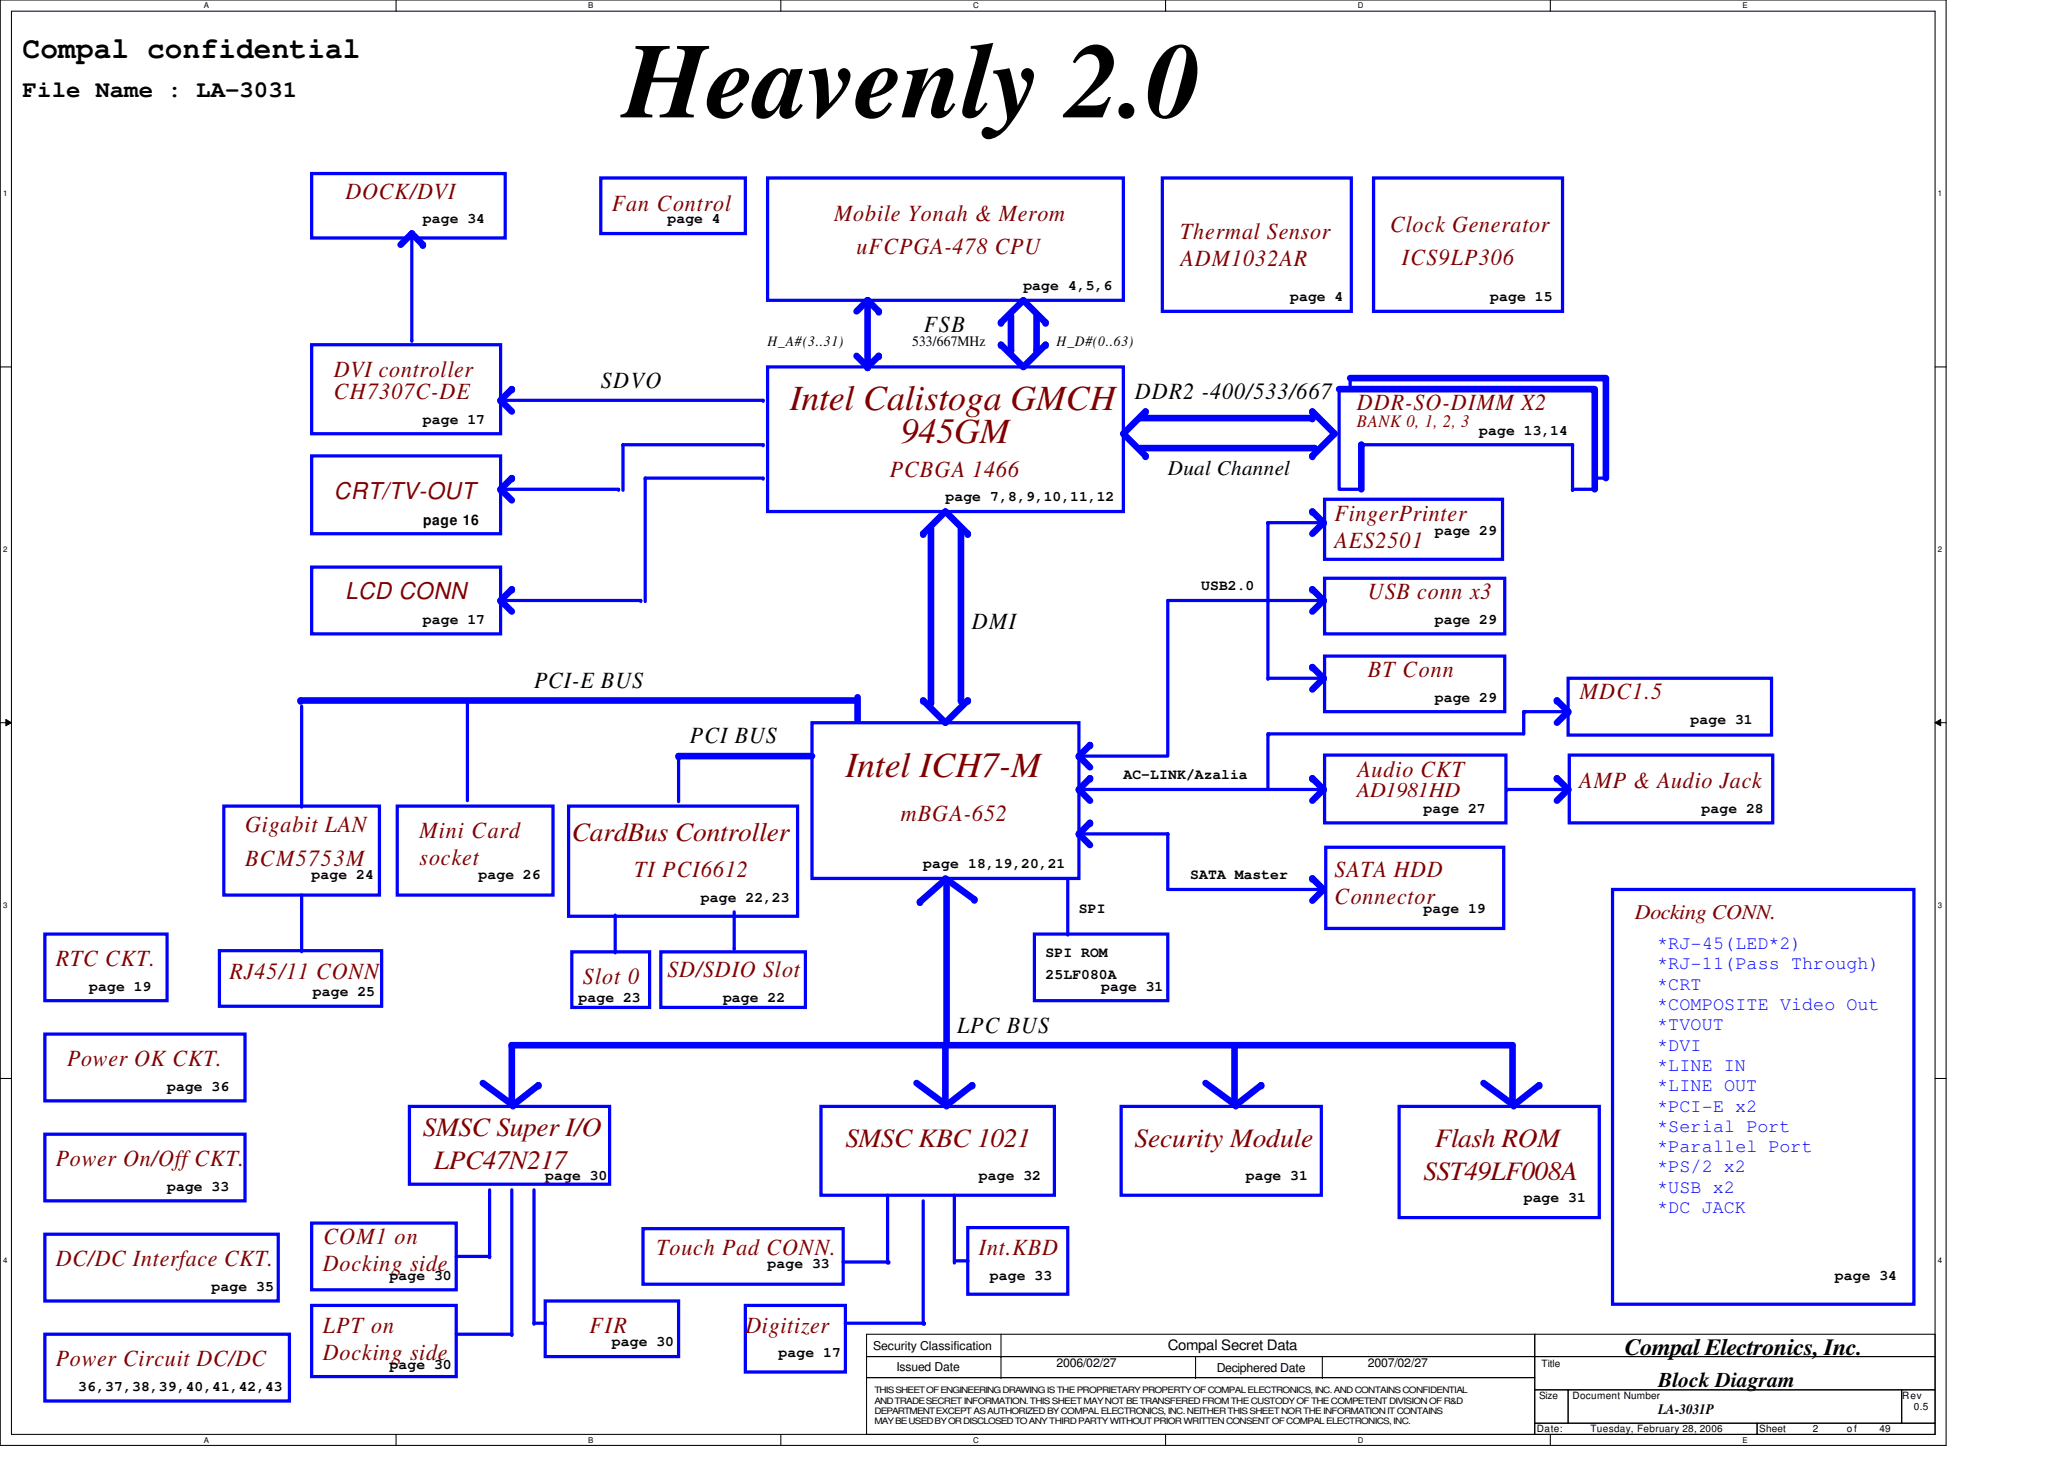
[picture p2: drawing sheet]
<svg xmlns="http://www.w3.org/2000/svg" width="297mm" height="210mm" viewBox="0 0 297 210" stroke-linecap="round" stroke-linejoin="round" font-family="sans-serif">
<path d="M0 0h280.1v208h-280.1zM1.6 1.6h276.9v204.8h-276.9z" fill="none" stroke="#000" stroke-width=".15"/>
<g fill="#fff">
<path d="M29.3 .2h.8v1.2h-.8z"/>
<path d="M29.3 206.6h.8v1.3h-.8z"/>
</g>
<path d="M57 0v1.6M57 206.4v1.6" fill="none" stroke="#000" stroke-width=".15"/>
<g fill="#fff">
<path d="M84.7 .2h.7v1.2h-.7z"/>
<path d="M84.7 206.6h.7v1.3h-.7z"/>
</g>
<path d="M112.4 0v1.6M112.4 206.4v1.6" fill="none" stroke="#000" stroke-width=".15"/>
<g fill="#fff">
<path d="M140 .2h.8v1.2h-.8z"/>
<path d="M140 206.6h.8v1.3h-.8z"/>
</g>
<path d="M167.7 0v1.6M167.7 206.4v1.6" fill="none" stroke="#000" stroke-width=".15"/>
<g fill="#fff">
<path d="M195.4 .2h.8v1.2h-.8z"/>
<path d="M195.4 206.6h.8v1.3h-.8z"/>
</g>
<path d="M223.1 0v1.6M223.1 206.4v1.6" fill="none" stroke="#000" stroke-width=".15"/>
<g fill="#fff">
<path d="M250.8 .2h.7v1.2h-.7z"/>
<path d="M250.8 206.6h.7v1.3h-.7z"/>
<path d="M.4 27.2h.7v1.3h-.7z"/>
<path d="M278.9 27.2h.6v1.3h-.6z"/>
<path d="M.4 78.4h.7v1.3h-.7z"/>
<path d="M278.9 78.4h.6v1.3h-.6z"/>
</g>
<path d="M0 52.8h1.6M278.5 52.8h1.6" fill="none" stroke="#000" stroke-width=".15"/>
<g fill="#fff">
<path d="M.4 129.6h.7v1.3h-.7z"/>
<path d="M278.9 129.6h.6v1.3h-.6z"/>
</g>
<path d="M0 104h1.6M278.5 104h1.6" fill="none" stroke="#000" stroke-width=".15"/>
<path d="M.8 103.5l.8 .5-.8 .5zM278.5 104l.8-.5v1z" fill="#000"/>
<path d="M.8 103.5l.8 .5-.8 .5zM278.5 104l.8-.5v1z" fill="none" stroke="#000" stroke-width=".14"/>
<g fill="#fff">
<path d="M.4 180.8h.7v1.3h-.7z"/>
<path d="M278.9 180.8h.6v1.3h-.6z"/>
</g>
<g fill="none" stroke="#000" stroke-width=".15">
<path d="M0 155.2h1.6M278.5 155.2h1.6M124.7 192h96.2v3.2h-96.2zM124.7 195.2h96.2v3.1h-96.2zM124.7 198.3h96.2v8.1h-96.2zM144.1 195.2h.1M144.1 198.3h.1M144.1 192v6.3M172.1 198.3h.1M172.1 195.2v3.1M190.3 198.3h.1M190.3 195.2v3.1"/>
<path d="M220.9 192h57.6v3.2h-57.6zM220.9 195.2h57.6v4.8h-57.6zM220.9 200h4.8v4.8h-4.8zM220.9 204.8h32v1.6h-32zM225.7 200h48v4.8h-48zM252.9 204.8h25.6v1.6h-25.6zM273.7 200h4.8v4.8h-4.8z"/>
</g>
<path d="M164.1 64.5h25.1" fill="none" stroke="#00f" stroke-width=".95"/>
<circle cx="189.2" cy="64.5" r=".48" fill="#00f"/>
<path d="M124.9 43.2v9.6" fill="none" stroke="#00f" stroke-width=".95"/>
<circle cx="124.9" cy="52.8" r=".48" fill="#00f"/>
<path d="M126.5 51.2l-1.6 1.6" fill="none" stroke="#00f" stroke-width=".95"/>
<circle cx="126.5" cy="51.2" r=".48" fill="#00f"/>
<path d="M161.7 62.4l3.2 3.2" fill="none" stroke="#00f" stroke-width=".95"/>
<circle cx="164.9" cy="65.6" r=".48" fill="#00f"/>
<path d="M190.6 108.7h26.1v9.7h-26.1z" fill="none" stroke="#00f" stroke-width=".47"/>
<path d="M190.5 86.4l-1.6 1.6" fill="none" stroke="#00f" stroke-width=".95"/>
<circle cx="190.5" cy="86.4" r=".48" fill="#00f"/>
<path d="M192.7 56v14.4h3.2M229.5 68.8h1.6" fill="none" stroke="#00f" stroke-width=".47"/>
<circle cx="229.5" cy="68.8" r=".23" fill="#00f"/>
<path d="M156.9 118.4l-1.6 1.6" fill="none" stroke="#00f" stroke-width=".95"/>
<circle cx="156.9" cy="118.4" r=".48" fill="#00f"/>
<path d="M190.8 121.9h25.6v11.7h-25.6zM6.5 177.6h33.5v9.6h-33.5z" fill="none" stroke="#00f" stroke-width=".47"/>
<path d="M192.7 56h36.8v14.4M136.1 126.6l-3.7 3.2" fill="none" stroke="#00f" stroke-width=".95"/>
<circle cx="132.4" cy="129.8" r=".48" fill="#00f"/>
<path d="M190.5 113.6l-1.6 1.6" fill="none" stroke="#00f" stroke-width=".95"/>
<circle cx="190.5" cy="113.6" r=".48" fill="#00f"/>
<path d="M136.1 126.4l4.1 3.1" fill="none" stroke="#00f" stroke-width=".95"/>
<circle cx="140.2" cy="129.5" r=".48" fill="#00f"/>
<path d="M197.7 25.6h27.2v19.2h-27.2z" fill="none" stroke="#00f" stroke-width=".47"/>
<path d="M123.3 51.2l1.6 1.6" fill="none" stroke="#00f" stroke-width=".95"/>
<circle cx="124.9" cy="52.8" r=".48" fill="#00f"/>
<path d="M226.3 70.4h3.2M168.1 86.4v22.4h-12.8" fill="none" stroke="#00f" stroke-width=".47"/>
<circle cx="226.3" cy="70.4" r=".23" fill="#00f"/>
<path d="M167.3 25.6h27.2v19.2h-27.2zM116.9 104h38.4v22.4h-38.4zM6.5 163.2h28.8v9.6h-28.8z" fill="none" stroke="#00f" stroke-width=".47"/>
<path d="M155.3 108.8l1.6 1.6" fill="none" stroke="#00f" stroke-width=".95"/>
<circle cx="155.3" cy="108.8" r=".48" fill="#00f"/>
<path d="M190.6 83.2h26v8h-26z" fill="none" stroke="#00f" stroke-width=".47"/>
<path d="M155.3 113.6l1.6 1.6" fill="none" stroke="#00f" stroke-width=".95"/>
<circle cx="155.3" cy="113.6" r=".48" fill="#00f"/>
<path d="M156.9 107.2l-1.6 1.6" fill="none" stroke="#00f" stroke-width=".95"/>
<circle cx="156.9" cy="107.2" r=".48" fill="#00f"/>
<path d="M149.2 45.4v5" fill="none" stroke="#00f" stroke-width=".95"/>
<circle cx="149.2" cy="50.4" r=".48" fill="#00f"/>
<path d="M164.9 59.2l-3.2 3.2" fill="none" stroke="#00f" stroke-width=".95"/>
<circle cx="164.9" cy="59.2" r=".48" fill="#00f"/>
<path d="M225.7 113.6l-1.6 1.6" fill="none" stroke="#00f" stroke-width=".95"/>
<circle cx="225.7" cy="113.6" r=".48" fill="#00f"/>
<path d="M81.8 116h33v15.9h-33zM6.5 134.4h17.5v9.6h-17.5z" fill="none" stroke="#00f" stroke-width=".47"/>
<path d="M195.9 64v6.4" fill="none" stroke="#00f" stroke-width=".95"/>
<circle cx="195.9" cy="64" r=".48" fill="#00f"/>
<path d="M145.5 45.4v5" fill="none" stroke="#00f" stroke-width=".95"/>
<circle cx="145.5" cy="50.4" r=".48" fill="#00f"/>
<path d="M224.1 112l1.6 1.6M136.2 127.6v22.5" fill="none" stroke="#00f" stroke-width=".95"/>
<circle cx="224.1" cy="112" r=".48" fill="#00f"/>
<path d="M138.3 76v24.8" fill="none" stroke="#00f" stroke-width=".95"/>
<circle cx="138.3" cy="100.8" r=".48" fill="#00f"/>
<path d="M190.5 128l-1.6 1.6" fill="none" stroke="#00f" stroke-width=".95"/>
<circle cx="190.5" cy="128" r=".48" fill="#00f"/>
<path d="M192.1 62.4l-3.2 3.2" fill="none" stroke="#00f" stroke-width=".95"/>
<circle cx="188.9" cy="65.6" r=".48" fill="#00f"/>
<path d="M188.9 59.2l3.2 3.2" fill="none" stroke="#00f" stroke-width=".95"/>
<circle cx="188.9" cy="59.2" r=".48" fill="#00f"/>
<path d="M6.5 148.8h28.8v9.6h-28.8z" fill="none" stroke="#00f" stroke-width=".47"/>
<path d="M139.3 100.8l-3.2 3.2" fill="none" stroke="#00f" stroke-width=".95"/>
<circle cx="139.3" cy="100.8" r=".48" fill="#00f"/>
<path d="M188.9 84.8l1.6 1.6" fill="none" stroke="#00f" stroke-width=".95"/>
<circle cx="188.9" cy="84.8" r=".48" fill="#00f"/>
<path d="M150.5 49.6l-3.2 3.2" fill="none" stroke="#00f" stroke-width=".95"/>
<circle cx="150.5" cy="49.6" r=".48" fill="#00f"/>
<path d="M188.9 112l1.6 1.6" fill="none" stroke="#00f" stroke-width=".95"/>
<circle cx="188.9" cy="112" r=".48" fill="#00f"/>
<path d="M134 76v25.1" fill="none" stroke="#00f" stroke-width=".95"/>
<circle cx="134" cy="101.1" r=".48" fill="#00f"/>
<path d="M156.9 112l-1.6 1.6" fill="none" stroke="#00f" stroke-width=".95"/>
<circle cx="156.9" cy="112" r=".48" fill="#00f"/>
<path d="M144.1 49.6l3.2 3.2" fill="none" stroke="#00f" stroke-width=".95"/>
<circle cx="144.1" cy="49.6" r=".48" fill="#00f"/>
<path d="M132.9 100.8l3.2 3.2" fill="none" stroke="#00f" stroke-width=".95"/>
<circle cx="132.9" cy="100.8" r=".48" fill="#00f"/>
<path d="M110.5 25.6h51.2v17.6h-51.2zM194.3 54.4v1.6M225.8 108.7h29.3v9.7h-29.3z" fill="none" stroke="#00f" stroke-width=".47"/>
<circle cx="194.3" cy="56" r=".23" fill="#00f"/>
<path d="M216.9 113.6h8.8" fill="none" stroke="#00f" stroke-width=".47"/>
<circle cx="216.9" cy="113.6" r=".23" fill="#00f"/>
<path d="M6.5 192h35.2v9.6h-35.2z" fill="none" stroke="#00f" stroke-width=".47"/>
<path d="M164.1 60.2h24.8" fill="none" stroke="#00f" stroke-width=".95"/>
<circle cx="188.9" cy="60.2" r=".48" fill="#00f"/>
<path d="M188.9 126.4l1.6 1.6" fill="none" stroke="#00f" stroke-width=".95"/>
<circle cx="188.9" cy="126.4" r=".48" fill="#00f"/>
<path d="M226.3 64v6.4" fill="none" stroke="#00f" stroke-width=".47"/>
<circle cx="226.3" cy="70.4" r=".23" fill="#00f"/>
<path d="M136.1 73.6l3.2 3.2" fill="none" stroke="#00f" stroke-width=".95"/>
<circle cx="139.3" cy="76.8" r=".48" fill="#00f"/>
<path d="M110.5 52.8h51.2v20.8h-51.2z" fill="none" stroke="#00f" stroke-width=".47"/>
<path d="M194.3 54.4h36.8v14.4M97.7 108.8h19.2" fill="none" stroke="#00f" stroke-width=".95"/>
<circle cx="97.7" cy="108.8" r=".48" fill="#00f"/>
<path d="M195.9 64h30.4" fill="none" stroke="#00f" stroke-width=".47"/>
<circle cx="226.3" cy="64" r=".23" fill="#00f"/>
<path d="M97.7 108.8v6.4" fill="none" stroke="#00f" stroke-width=".47"/>
<circle cx="97.7" cy="115.2" r=".23" fill="#00f"/>
<path d="M136.1 73.6l-3.2 3.2" fill="none" stroke="#00f" stroke-width=".95"/>
<circle cx="132.9" cy="76.8" r=".48" fill="#00f"/>
<path d="M147.3 43.2l-3.2 3.2" fill="none" stroke="#00f" stroke-width=".95"/>
<circle cx="144.1" cy="46.4" r=".48" fill="#00f"/>
<path d="M168.1 86.4h22.4" fill="none" stroke="#00f" stroke-width=".47"/>
<circle cx="190.5" cy="86.4" r=".23" fill="#00f"/>
<path d="M155.3 120l1.6 1.6" fill="none" stroke="#00f" stroke-width=".95"/>
<circle cx="155.3" cy="120" r=".48" fill="#00f"/>
<path d="M155.3 113.6h35.2" fill="none" stroke="#00f" stroke-width=".47"/>
<circle cx="190.5" cy="113.6" r=".23" fill="#00f"/>
<path d="M147.3 43.2l3.2 3.2" fill="none" stroke="#00f" stroke-width=".95"/>
<circle cx="150.5" cy="46.4" r=".48" fill="#00f"/>
<path d="M82.3 137h11.2v8h-11.2zM88.5 131.7v5.3M232.1 128h43.3v59.7h-43.3z" fill="none" stroke="#00f" stroke-width=".47"/>
<circle cx="88.5" cy="137" r=".23" fill="#00f"/>
<path d="M182.5 86.4v11.2" fill="none" stroke="#00f" stroke-width=".47"/>
<circle cx="182.5" cy="86.4" r=".23" fill="#00f"/>
<path d="M59.3 33.6v15.4M190.6 94.4h26v8h-26z" fill="none" stroke="#00f" stroke-width=".47"/>
<circle cx="59.3" cy="49" r=".23" fill="#00f"/>
<path d="M44.8 25h27.9v9.2h-27.9zM86.5 25.6h20.8v8h-20.8zM44.8 49.6h27.2v12.8h-27.2z" fill="none" stroke="#00f" stroke-width=".47"/>
<path d="M59.3 33.6l-1.6 1.6" fill="none" stroke="#00f" stroke-width=".95"/>
<circle cx="59.3" cy="33.6" r=".48" fill="#00f"/>
<path d="M59.3 33.6l1.6 1.6" fill="none" stroke="#00f" stroke-width=".95"/>
<circle cx="60.9" cy="35.2" r=".48" fill="#00f"/>
<path d="M72 57.6h37.8M44.8 65.6h27.2v11.2h-27.2z" fill="none" stroke="#00f" stroke-width=".47"/>
<circle cx="109.8" cy="57.6" r=".23" fill="#00f"/>
<path d="M72 57.6l1.7 1.6" fill="none" stroke="#00f" stroke-width=".95"/>
<circle cx="72" cy="57.6" r=".48" fill="#00f"/>
<path d="M73.7 56l-1.7 1.6" fill="none" stroke="#00f" stroke-width=".95"/>
<circle cx="73.7" cy="56" r=".48" fill="#00f"/>
<path d="M72 70.4h17" fill="none" stroke="#00f" stroke-width=".47"/>
<circle cx="89" cy="70.4" r=".23" fill="#00f"/>
<path d="M73.7 68.8l-1.7 1.6" fill="none" stroke="#00f" stroke-width=".95"/>
<circle cx="73.7" cy="68.8" r=".48" fill="#00f"/>
<path d="M72 70.4l1.7 1.6" fill="none" stroke="#00f" stroke-width=".95"/>
<circle cx="72" cy="70.4" r=".48" fill="#00f"/>
<path d="M201.4 159.2h28.8v16h-28.8z" fill="none" stroke="#00f" stroke-width=".47"/>
<path d="M213.5 155.9l4.3 3.2" fill="none" stroke="#00f" stroke-width=".95"/>
<circle cx="217.8" cy="159.1" r=".48" fill="#00f"/>
<path d="M217.7 150.4v8.2M221.5 156.2l-3.7 2.9" fill="none" stroke="#00f" stroke-width=".95"/>
<circle cx="221.5" cy="156.2" r=".48" fill="#00f"/>
<path d="M181.5 156.2l-3.7 2.9" fill="none" stroke="#00f" stroke-width=".95"/>
<circle cx="181.5" cy="156.2" r=".48" fill="#00f"/>
<path d="M161.4 159.2h28.8v12.8h-28.8z" fill="none" stroke="#00f" stroke-width=".47"/>
<path d="M173.5 155.9l4.3 3.2" fill="none" stroke="#00f" stroke-width=".95"/>
<circle cx="177.8" cy="159.1" r=".48" fill="#00f"/>
<path d="M177.7 150.4v8.2" fill="none" stroke="#00f" stroke-width=".95"/>
<path d="M121.7 190.4h11.3" fill="none" stroke="#00f" stroke-width=".47"/>
<circle cx="133" cy="190.4" r=".23" fill="#00f"/>
<path d="M139.9 156.2l-3.7 2.9" fill="none" stroke="#00f" stroke-width=".95"/>
<circle cx="139.9" cy="156.2" r=".48" fill="#00f"/>
<path d="M127.7 172v9.6" fill="none" stroke="#00f" stroke-width=".47"/>
<circle cx="127.7" cy="181.6" r=".23" fill="#00f"/>
<path d="M92.5 176.8h28.8v8h-28.8zM137.5 181.5h1.8" fill="none" stroke="#00f" stroke-width=".47"/>
<circle cx="139.3" cy="181.5" r=".23" fill="#00f"/>
<path d="M118.1 159.2h33.6v12.8h-33.6zM139.3 176.7h14.4v9.6h-14.4zM121.3 181.6h6.6" fill="none" stroke="#00f" stroke-width=".47"/>
<circle cx="127.9" cy="181.6" r=".23" fill="#00f"/>
<path d="M137.3 172v9.6" fill="none" stroke="#00f" stroke-width=".47"/>
<circle cx="137.3" cy="181.6" r=".23" fill="#00f"/>
<path d="M131.9 155.9l4.3 3.2" fill="none" stroke="#00f" stroke-width=".95"/>
<circle cx="136.2" cy="159.1" r=".48" fill="#00f"/>
<path d="M136.1 150.4v8.2" fill="none" stroke="#00f" stroke-width=".95"/>
<path d="M95.1 137h20.8v8h-20.8zM105.7 131.2v5.3" fill="none" stroke="#00f" stroke-width=".47"/>
<circle cx="105.7" cy="136.5" r=".23" fill="#00f"/>
<path d="M72 86.4h20.2" fill="none" stroke="#00f" stroke-width=".47"/>
<circle cx="92.2" cy="86.4" r=".23" fill="#00f"/>
<path d="M44.8 81.6h27.2v9.6h-27.2z" fill="none" stroke="#00f" stroke-width=".47"/>
<path d="M72 86.4l1.7 1.6" fill="none" stroke="#00f" stroke-width=".95"/>
<circle cx="72" cy="86.4" r=".48" fill="#00f"/>
<path d="M73.7 84.8l-1.7 1.6" fill="none" stroke="#00f" stroke-width=".95"/>
<circle cx="73.7" cy="84.8" r=".48" fill="#00f"/>
<path d="M89.7 64h20.1" fill="none" stroke="#00f" stroke-width=".47"/>
<circle cx="109.8" cy="64" r=".23" fill="#00f"/>
<path d="M92.9 68.8h16.9" fill="none" stroke="#00f" stroke-width=".47"/>
<circle cx="109.8" cy="68.8" r=".23" fill="#00f"/>
<path d="M92.9 68.8v17.8" fill="none" stroke="#00f" stroke-width=".47"/>
<circle cx="92.9" cy="68.8" r=".23" fill="#00f"/>
<path d="M89.7 64v6.6" fill="none" stroke="#00f" stroke-width=".47"/>
<circle cx="89.7" cy="64" r=".23" fill="#00f"/>
<path d="M168.1 128h22.4M107.3 187.9h14.4v9.6h-14.4z" fill="none" stroke="#00f" stroke-width=".47"/>
<circle cx="190.5" cy="128" r=".23" fill="#00f"/>
<path d="M168.1 120v8" fill="none" stroke="#00f" stroke-width=".47"/>
<circle cx="168.1" cy="120" r=".23" fill="#00f"/>
<path d="M155.3 120h12.8" fill="none" stroke="#00f" stroke-width=".47"/>
<circle cx="168.1" cy="120" r=".23" fill="#00f"/>
<path d="M43.3 100.8h80" fill="none" stroke="#00f" stroke-width=".95"/>
<circle cx="43.3" cy="100.8" r=".48" fill="#00f"/>
<path d="M123.4 100.4v3.3" fill="none" stroke="#00f" stroke-width=".95"/>
<path d="M57.2 116h22.4v12.8h-22.4zM67.3 100.8v14.4" fill="none" stroke="#00f" stroke-width=".47"/>
<circle cx="67.3" cy="100.8" r=".23" fill="#00f"/>
<path d="M43.4 101.6v14.4M31.6 136.8h23.3v8h-23.3z" fill="none" stroke="#00f" stroke-width=".47"/>
<circle cx="43.4" cy="116" r=".23" fill="#00f"/>
<path d="M43.4 128.8v8" fill="none" stroke="#00f" stroke-width=".47"/>
<circle cx="43.4" cy="136.8" r=".23" fill="#00f"/>
<path d="M32.2 116h22.4v12.8h-22.4zM148.9 134.4h19.2v9.6h-19.2zM153.7 126.4v8" fill="none" stroke="#00f" stroke-width=".47"/>
<circle cx="153.7" cy="134.4" r=".23" fill="#00f"/>
<path d="M225.7 102.4l-1.6 1.6" fill="none" stroke="#00f" stroke-width=".95"/>
<circle cx="225.7" cy="102.4" r=".48" fill="#00f"/>
<path d="M225.7 97.6h29.2v8.2h-29.2z" fill="none" stroke="#00f" stroke-width=".47"/>
<path d="M224.1 100.8l1.6 1.6" fill="none" stroke="#00f" stroke-width=".95"/>
<circle cx="224.1" cy="100.8" r=".48" fill="#00f"/>
<path d="M219.4 102.4h6.3" fill="none" stroke="#00f" stroke-width=".47"/>
<circle cx="219.4" cy="102.4" r=".23" fill="#00f"/>
<path d="M219.3 102.4v3.2" fill="none" stroke="#00f" stroke-width=".47"/>
<circle cx="219.3" cy="102.4" r=".23" fill="#00f"/>
<path d="M182.6 105.6h36.7" fill="none" stroke="#00f" stroke-width=".47"/>
<circle cx="182.6" cy="105.6" r=".23" fill="#00f"/>
<path d="M182.5 105.6v8" fill="none" stroke="#00f" stroke-width=".47"/>
<circle cx="182.5" cy="105.6" r=".23" fill="#00f"/>
<path d="M190.5 75.2l-1.6 1.6" fill="none" stroke="#00f" stroke-width=".95"/>
<circle cx="190.5" cy="75.2" r=".48" fill="#00f"/>
<path d="M188.9 73.6l1.6 1.6" fill="none" stroke="#00f" stroke-width=".95"/>
<circle cx="188.9" cy="73.6" r=".48" fill="#00f"/>
<path d="M182.5 75.2v11.2" fill="none" stroke="#00f" stroke-width=".47"/>
<circle cx="182.5" cy="75.2" r=".23" fill="#00f"/>
<path d="M182.5 75.2h8" fill="none" stroke="#00f" stroke-width=".47"/>
<circle cx="182.5" cy="75.2" r=".23" fill="#00f"/>
<path d="M190.6 71.9h25.6v8.6h-25.6zM182.5 97.6h8" fill="none" stroke="#00f" stroke-width=".47"/>
<circle cx="182.5" cy="97.6" r=".23" fill="#00f"/>
<path d="M188.9 96l1.6 1.6" fill="none" stroke="#00f" stroke-width=".95"/>
<circle cx="188.9" cy="96" r=".48" fill="#00f"/>
<path d="M190.5 97.6l-1.6 1.6" fill="none" stroke="#00f" stroke-width=".95"/>
<circle cx="190.5" cy="97.6" r=".48" fill="#00f"/>
<path d="M65.7 192h8" fill="none" stroke="#00f" stroke-width=".47"/>
<circle cx="73.7" cy="192" r=".23" fill="#00f"/>
<path d="M65.7 180.8h4.8" fill="none" stroke="#00f" stroke-width=".47"/>
<circle cx="70.5" cy="180.8" r=".23" fill="#00f"/>
<path d="M70.5 171.2v9.6" fill="none" stroke="#00f" stroke-width=".47"/>
<circle cx="70.5" cy="180.8" r=".23" fill="#00f"/>
<path d="M44.8 176h20.9v9.6h-20.9zM73.7 171.2v20.8M44.8 187.9h20.9v10.2h-20.9z" fill="none" stroke="#00f" stroke-width=".47"/>
<circle cx="73.7" cy="192" r=".23" fill="#00f"/>
<path d="M77.5 156.2l-3.7 2.9" fill="none" stroke="#00f" stroke-width=".95"/>
<circle cx="77.5" cy="156.2" r=".48" fill="#00f"/>
<path d="M76.9 171.2v19.2" fill="none" stroke="#00f" stroke-width=".47"/>
<circle cx="76.9" cy="190.4" r=".23" fill="#00f"/>
<path d="M69.5 155.9l4.3 3.2" fill="none" stroke="#00f" stroke-width=".95"/>
<circle cx="73.8" cy="159.1" r=".48" fill="#00f"/>
<path d="M73.7 150.4v8.2" fill="none" stroke="#00f" stroke-width=".95"/>
<path d="M76.9 190.4h1.6" fill="none" stroke="#00f" stroke-width=".47"/>
<circle cx="78.5" cy="190.4" r=".23" fill="#00f"/>
<path d="M58.9 159.2h28.8v11.2h-28.8zM132.9 172.8v17.6M78.5 187.2h19.2v8h-19.2z" fill="none" stroke="#00f" stroke-width=".47"/>
<circle cx="132.9" cy="190.4" r=".23" fill="#00f"/>
<path d="M73.7 150.4h144" fill="none" stroke="#00f" stroke-width=".95"/>
<circle cx="73.7" cy="150.4" r=".48" fill="#00f"/>
<path d="M124.9 43.2l1.6 1.6" fill="none" stroke="#00f" stroke-width=".95"/>
<circle cx="126.5" cy="44.8" r=".48" fill="#00f"/>
<path d="M124.9 43.2l-1.6 1.6" fill="none" stroke="#00f" stroke-width=".95"/>
<circle cx="124.9" cy="43.2" r=".48" fill="#00f"/>
<text font-size="15.3" x="89.7" y="16.9">Heavenly 2.0</text>
<g font-size="5.1" fill="#800000">
<text x="113.7" y="59">Intel Calistoga GMCH</text>
<text x="129.7" y="63.8">945GM</text>
<text x="121.7" y="111.8">Intel ICH7-M</text>
</g>
<text font-size="4.3" x="3.3" y="8.4">Compal confidential</text>
<g font-size="3.8" fill="#800000">
<text x="82.3" y="121.1">CardBus Controller</text>
<text x="60.8" y="163.4">SMSC Super I/O</text>
<text x="121.7" y="165.1">SMSC KBC 1021</text>
<text x="163.3" y="165.1">Security Module</text>
<text x="206.5" y="165.1">Flash ROM</text>
<text x="62.4" y="168.3">LPC47N217</text>
<text x="204.9" y="169.9">SST49LF008A</text>
</g>
<g font-size="3.3">
<text x="3.3" y="14">File Name : LA-3031</text>
<text x="133" y="47.8">FSB</text>
<text x="86.5" y="55.8">SDVO</text>
<text x="163.3" y="57.4">DDR2 -400/533/667</text>
<text x="139.8" y="90.5">DMI</text>
<text x="76.9" y="99">PCI-E BUS</text>
<text x="99.3" y="107">PCI BUS</text>
<text x="137.7" y="148.6">LPC BUS</text>
<text x="233.8" y="195.1">Compal Electronics, Inc.</text>
</g>
<g font-size="3.3" fill="#800000">
<text x="49.7" y="28.6">DOCK/DVI</text>
<text x="88" y="30.4">Fan Control</text>
<text x="120.1" y="31.8">Mobile Yonah &amp; Merom</text>
<text x="169.8" y="34.4">Thermal Sensor</text>
<text x="200.1" y="33.4">Clock Generator</text>
<text x="123.3" y="36.6">uFCPGA-478 CPU</text>
<text x="169.9" y="38.2">ADM1032AR</text>
<text x="201.8" y="38.2">ICS9LP306</text>
<text x="48" y="57.4">CH7307C-DE</text>
<text x="48" y="54.2">DVI controller</text>
<text x="195.3" y="59">DDR-SO-DIMM X2</text>
<text x="48" y="71.8">CRT/TV-OUT</text>
<text x="128.1" y="68.6">PCBGA 1466</text>
<text x="192.1" y="75">FingerPrinter</text>
<text x="192.1" y="78.9">AES2501</text>
<text x="49.7" y="86.2">LCD CONN</text>
<text x="196.9" y="86.2">USB conn x3</text>
<text x="196.9" y="97.4">BT Conn</text>
<text x="227.4" y="100.6">MDC1.5</text>
<text x="195.3" y="111.8">Audio CKT</text>
<text x="227.3" y="113.4">AMP &amp; Audio Jack</text>
<text x="35.3" y="119.8">Gigabit LAN</text>
<text x="129.7" y="118.2">mBGA-652</text>
<text x="35.3" y="124.6">BCM5753M</text>
<text x="60.4" y="120.6">Mini Card</text>
<text x="60.4" y="124.5">socket</text>
<text x="91.3" y="126.2">TI PCI6612</text>
<text x="192.1" y="126.2">SATA HDD</text>
<text x="192.1" y="130.1">Connector</text>
<text x="8" y="139">RTC CKT.</text>
<text x="33" y="140.9">RJ45/11 CONN</text>
<text x="83.9" y="141.6">Slot 0</text>
<text x="96.1" y="140.6">SD/SDIO Slot</text>
<text x="9.6" y="153.4">Power OK CKT.</text>
<text x="8" y="167.8">Power On/Off CKT.</text>
<text x="46.5" y="179">COM1 on</text>
<text x="8" y="182.2">DC/DC Interface CKT.</text>
<text x="46.5" y="182.9">Docking side</text>
<text x="94.5" y="180.6">Touch Pad CONN.</text>
<text x="140.9" y="180.6">Int.KBD</text>
<text x="46.5" y="191.8">LPT on</text>
<text x="84.9" y="191.8">FIR</text>
<text x="107.3" y="191.8">Digitizer</text>
<text x="8" y="196.6">Power Circuit DC/DC</text>
<text x="46.5" y="195.7">Docking side</text>
</g>
<g font-size="3">
<text x="168.1" y="68.3">Dual Channel</text>
<text x="238.6" y="199.6">Block Diagram</text>
</g>
<g font-size="3" fill="#800000">
<text x="195.3" y="114.7">AD1981HD</text>
<text x="235.3" y="132.3">Docking CONN.</text>
</g>
<g font-size="2.7" fill="#00f">
<text x="238.5" y="136.6">*RJ-45(LED*2)</text>
<text x="238.5" y="139.5">*RJ-11(Pass Through)</text>
<text x="238.5" y="142.5">*CRT</text>
<text x="238.5" y="145.4">*COMPOSITE Video Out</text>
<text x="238.5" y="148.3">*TVOUT</text>
<text x="238.5" y="151.2">*DVI</text>
<text x="238.5" y="154.1">*LINE IN</text>
<text x="238.5" y="157.1">*LINE OUT</text>
<text x="238.5" y="160">*PCI-E x2</text>
<text x="238.5" y="162.9">*Serial Port</text>
<text x="238.5" y="165.8">*Parallel Port</text>
<text x="238.5" y="168.7">*PS/2 x2</text>
<text x="238.5" y="171.7">*USB x2</text>
<text x="238.5" y="174.6">*DC JACK</text>
</g>
<text font-size="2.5" fill="#800000" x="195.3" y="61.5">BANK 0, 1, 2, 3</text>
<g font-size="2.1">
<text x="60.9" y="32.2">page 34</text>
<text x="96.1" y="32.2">page 4</text>
<text x="147.3" y="41.7">page 4,5,6</text>
<text x="185.7" y="43.3">page 4</text>
<text x="214.5" y="43.3">page 15</text>
<text x="110.5" y="49.8">H_A#(3..31)</text>
<text x="131.3" y="49.8">533/667MHz</text>
<text x="152.1" y="49.8">H_D#(0..63)</text>
<text x="60.9" y="61">page 17</text>
<text x="212.9" y="62.5">page 13,14</text>
<text x="60.9" y="75.5">page 16</text>
<text x="136.1" y="72.2">page 7,8,9,10,11,12</text>
<text x="206.5" y="77">page 29</text>
<text x="60.9" y="89.7">page 17</text>
<text x="172.9" y="85">USB2.0</text>
<text x="206.5" y="89.7">page 29</text>
<text x="206.5" y="101">page 29</text>
<text x="243.3" y="104.2">page 31</text>
<text x="161.7" y="112.2">AC-LINK/Azalia</text>
<text x="204.9" y="117">page 27</text>
<text x="244.9" y="117">page 28</text>
<text x="132.9" y="125">page 18,19,20,21</text>
<text x="44.8" y="126.6">page 24</text>
<text x="68.9" y="126.6">page 26</text>
<text x="100.9" y="129.8">page 22,23</text>
<text x="155.3" y="131.4">SPI</text>
<text x="171.3" y="126.6">SATA Master</text>
<text x="204.9" y="131.4">page 19</text>
<text x="150.5" y="137.8">SPI ROM</text>
<text x="12.8" y="142.6">page 19</text>
<text x="45" y="143.4">page 25</text>
<text x="150.5" y="141">25LF080A</text>
<text x="158.5" y="142.6">page 31</text>
<text x="83.3" y="144.2">page 23</text>
<text x="104.1" y="144.2">page 22</text>
<text x="24" y="157">page 36</text>
<text x="24" y="171.4">page 33</text>
<text x="78.5" y="169.8">page 30</text>
<text x="140.9" y="169.8">page 32</text>
<text x="179.3" y="169.8">page 31</text>
<text x="219.3" y="173">page 31</text>
<text x="30.5" y="185.8">page 35</text>
<text x="56" y="184.2">page 30</text>
<text x="110.5" y="182.6">page 33</text>
<text x="142.5" y="184.2">page 33</text>
<text x="264.1" y="184.2">page 34</text>
<text x="56" y="197">page 30</text>
<text x="88" y="193.8">page 30</text>
<text x="112.1" y="195.4">page 17</text>
<text x="168.1" y="194.4">Compal Secret Data</text>
<text x="11.3" y="200.2">36,37,38,39,40,41,42,43</text>
<text x="238.6" y="203.5">LA-3031P</text>
</g>
<g font-size="1.8">
<text x="125.7" y="194.2">Security Classification</text>
<text x="129" y="197.3">Issued Date</text>
<text x="152.1" y="196.8">2006/02/27</text>
<text x="175.1" y="197.4">Deciphered Date</text>
<text x="196.9" y="196.8">2007/02/27</text>
</g>
<g font-size="1.4">
<text x="221.8" y="196.7">Title</text>
<text x="221.5" y="201.3">Size</text>
<text x="226.3" y="201.3">Document Number</text>
<text x="273.7" y="201.3">Rev</text>
<text x="275.4" y="202.9">0.5</text>
<text x="221.2" y="206.1">Date:</text>
<text x="228.9" y="206.1">Tuesday, February 28, 2006</text>
<text x="253.2" y="206.1">Sheet</text>
<text x="260.9" y="206.1">2</text>
<text x="265.8" y="206.1">of</text>
<text x="270.5" y="206.1">49</text>
</g>
<g font-size="1.3">
<text x="125.8" y="200.5">THIS SHEET OF ENGINEERING DRAWING IS THE PROPRIETARY PROPERTY OF COMPAL ELECTRONICS, INC. AND CONTAINSCONFIDENTIAL</text>
<text x="125.8" y="202">AND TRADE SECRET INFORMATION. THIS SHEET MAY NOT BETRANSFERED FROM THE CUSTODY OF THE COMPETENT DIVISION OF R&amp;D</text>
<text x="125.8" y="203.5">DEPARTMENT EXCEPT AS AUTHORIZED BY COMPAL ELECTRONICS, INC. NEITHER THIS SHEET NOR THE INFORMATION ITCONTAINS</text>
<text x="125.8" y="204.9">MAY BE USED BY OR DISCLOSED TO ANY THIRD PARTY WITHOUT PRIOR WRITTEN CONSENT OF COMPAL ELECTRONICS, INC.</text>
</g>
<g font-size="1.1">
<text x="29.3" y="1.2">A</text>
<text x="84.7" y="1.2">B</text>
<text x="140" y="1.2">C</text>
<text x="195.4" y="1.2">D</text>
<text x="250.8" y="1.2">E</text>
<text x=".4" y="28.2">1</text>
<text x="278.9" y="28.2">1</text>
<text x=".4" y="79.4">2</text>
<text x="278.9" y="79.4">2</text>
<text x=".4" y="130.6">3</text>
<text x="278.9" y="130.6">3</text>
<text x=".4" y="181.8">4</text>
<text x="278.9" y="181.8">4</text>
<text x="29.3" y="207.6">A</text>
<text x="84.7" y="207.6">B</text>
<text x="140" y="207.6">C</text>
<text x="195.4" y="207.6">D</text>
<text x="250.8" y="207.6">E</text>
</g>
</svg>
